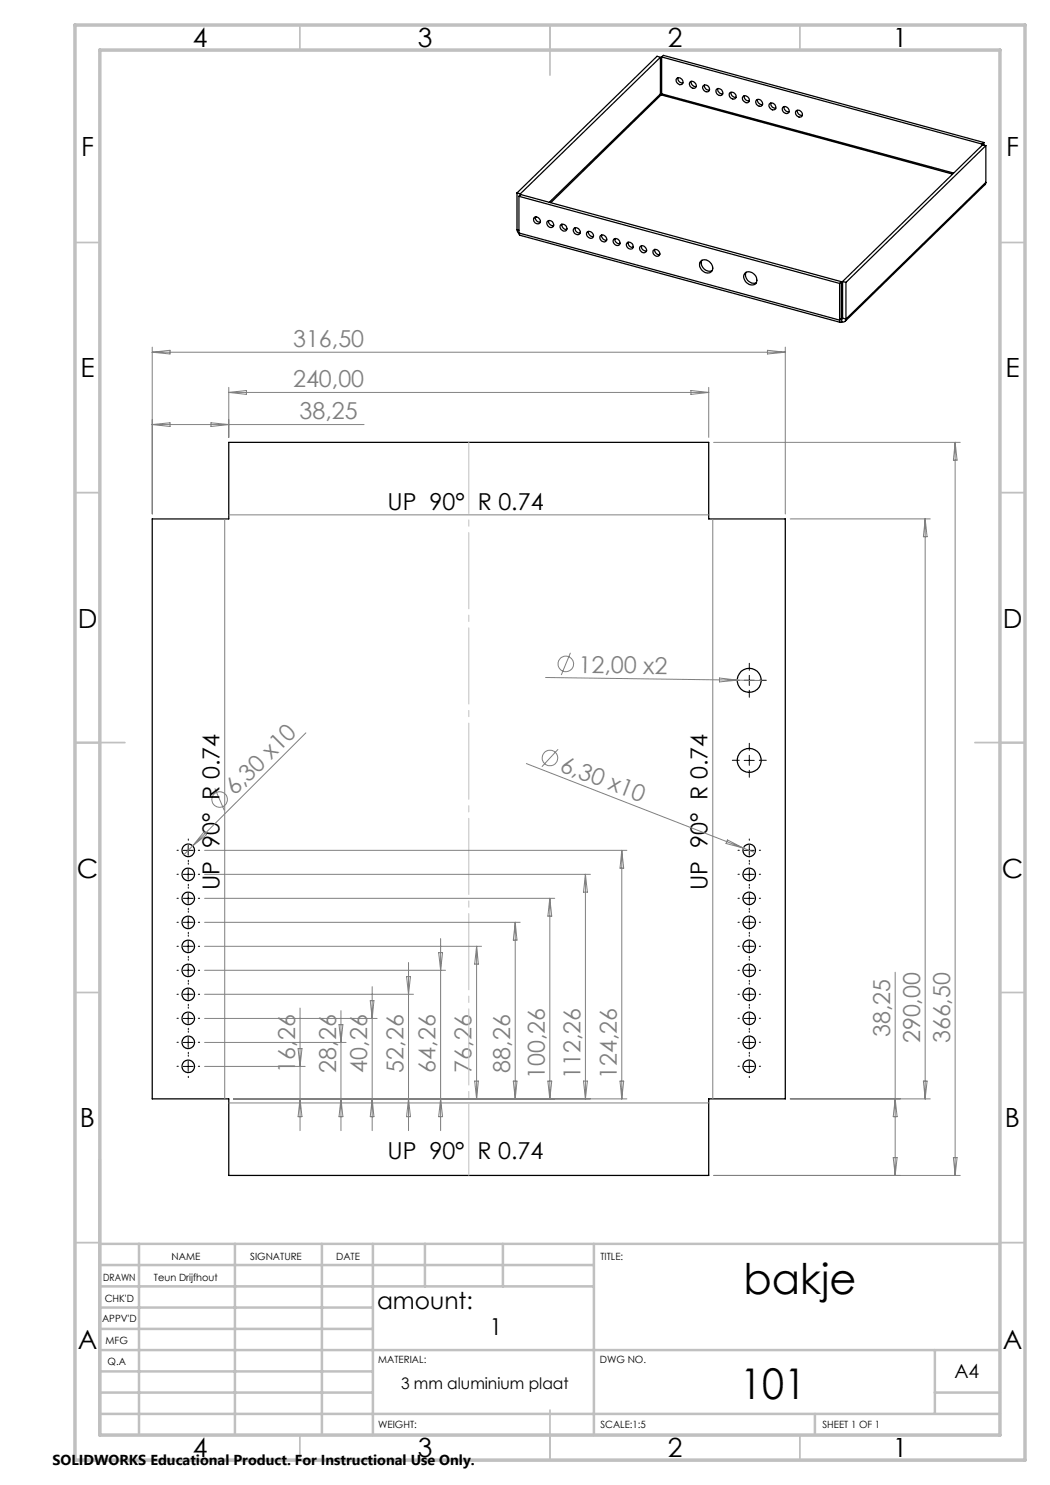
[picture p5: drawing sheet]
<svg xmlns="http://www.w3.org/2000/svg" width="210mm" height="297mm" viewBox="0 0 210 297" stroke-linecap="round" stroke-linejoin="round" font-family="sans-serif">
<g fill="none" stroke="#000" stroke-width=".25">
<path d="M132.1 18.8l.1 .2M132.1 11.5l-28 27.3M132.1 11.5v7.3M132.1 18.8l-22.2 21.7M132.1 11.5l-.7-.2-28 27.3M132.2 19l58.3 15.8M132.2 19l-22 21.5M132.3 18.8l-.1 .2M132.3 11.4l64.1 17.4M132.3 18.8l58.4 15.8M132.3 11.4v7.4M132.3 11.4l.4-.3 64.1 17.4"/>
<path d="M135.3 15.7a.76 .76 0 0 1 1.1 .1 .76 .76 0 0 1-.1 1.1 .86 .86 0 0 1-1-1.2zM135.6 15.6a.91 .91 0 0 0 1 1M138.1 16.3a.84 .84 0 0 1 .9 .3 .84 .84 0 0 1 .1 .9 .81 .81 0 0 1-1-.2 .81 .81 0 0 1 0-1zM138.3 16.3a.9 .9 0 0 0 .9 1M140.6 17.2a.76 .76 0 0 1 1.1 .1 .76 .76 0 0 1-.1 1 .86 .86 0 0 1-1-1.1zM140.9 17a.91 .91 0 0 0 1 1M143.4 17.8a.79 .79 0 0 1 1 .3 .79 .79 0 0 1-.1 1 .82 .82 0 0 1-.9-.4 .82 .82 0 0 1 0-.9zM143.5 17.7a.95 .95 0 0 0 1 1.1M145.9 18.6a.78 .78 0 0 1 1.1 .1 .78 .78 0 0 1-.1 1.1 .87 .87 0 0 1-1-1.2zM146.2 18.4a.91 .91 0 0 0 1 1.1M148.7 19.2a.8 .8 0 0 1 1 .3 .8 .8 0 0 1-.1 1 .84 .84 0 0 1-.9-.3 .84 .84 0 0 1 0-1zM148.8 19.2a.91 .91 0 0 0 1.1 1"/>
<path d="M151.5 19.9a.86 .86 0 0 0 1 1M103.4 38.6v7.3M103.4 38.6l.7 .2M103.8 39.3v7.3M103.8 39.3l64.1 17.4M103.8 39.3l.3-.4 64.2 17.4M104.1 38.8v.2M151.2 20.1a.76 .76 0 0 1 1.1 .1 .76 .76 0 0 1-.1 1 .86 .86 0 0 1-1-1.1zM153.9 20.8a.82 .82 0 0 1 1 .1 .82 .82 0 0 1 .1 1 .86 .86 0 0 1-.9-.2 .86 .86 0 0 1-.2-.9zM154.2 20.6a.91 .91 0 0 0 1 1M156.5 21.5a.76 .76 0 0 1 1.1 .1 .76 .76 0 0 1-.1 1.1 .86 .86 0 0 1-1-1.2zM156.8 21.3a.95 .95 0 0 0 1 1.1"/>
<path d="M159.2 22.2a.78 .78 0 0 1 1 .1 .78 .78 0 0 1 0 1.1 .87 .87 0 0 1-1-1.2zM159.5 22a.91 .91 0 0 0 1 1.1M196.4 28.8v.2M196.8 28.5l-.4 .3M196.8 28.5v.5M197.2 36.5l-.2 .4-28 27.4M197.2 29.1l-.7-.1-28 27.3M197.2 29.1l-28 27.4M197.2 29.1v7.4M197.2 36.5l-28 27.3M103.4 45.9l.4 .8M103.4 45.9l.4 .1"/>
<path d="M103.8 46.6l.2 .5 64.1 17.4M103.8 46.6l64.1 17.4M106.8 43.6a.78 .78 0 0 1 1 .1 .78 .78 0 0 1 0 1 .86 .86 0 0 1-.9-.2 .86 .86 0 0 1-.1-.9zM107 43.6l.3 .6 .4 .2h.4M107.1 43.4l-.1 .2M107.2 43.4l-.2 .2M109.5 44.2a.76 .76 0 0 1 1.1 .3 .76 .76 0 0 1-.3 1 .85 .85 0 0 1-.8-.4 .85 .85 0 0 1 0-.9zM109.7 44.1a.92 .92 0 0 0 1 1.1M112.1 45a.78 .78 0 0 1 1 .1 .78 .78 0 0 1 0 1.1 .89 .89 0 0 1-1-1.2zM112.4 44.8a.92 .92 0 0 0 1 1.1M114.8 45.6a.79 .79 0 0 1 1 .3 .79 .79 0 0 1 0 1 .82 .82 0 0 1-.9-.3 .82 .82 0 0 1-.1-1zM115 45.6a.92 .92 0 0 0 1 1"/>
<path d="M117.5 46.4a.81 .81 0 0 1 1 .2 .81 .81 0 0 1-.1 1 .85 .85 0 0 1-.9-.3 .85 .85 0 0 1 0-.9zM117.7 46.3a.92 .92 0 0 0 1 1M120.2 47.1a.78 .78 0 0 1 .9 .2 .78 .78 0 0 1 0 1 .81 .81 0 0 1-.9-.3 .81 .81 0 0 1 0-.9zM120.3 47a.92 .92 0 0 0 1 1M122.8 47.8a.76 .76 0 0 1 1 .3 .76 .76 0 0 1-.2 1 .85 .85 0 0 1-.8-.4 .85 .85 0 0 1 0-.9zM123 47.7a.92 .92 0 0 0 1 1.1M125.4 48.5a.79 .79 0 0 1 1 .3 .79 .79 0 0 1 0 1 .82 .82 0 0 1-.9-.3 .82 .82 0 0 1-.1-1zM125.6 48.4a.89 .89 0 0 0 1 1.1M128.1 49.2a.84 .84 0 0 1 .9 .2 .84 .84 0 0 1 .2 1 .8 .8 0 0 1-1-.1 .8 .8 0 0 1-.1-1.1zM128.3 49.2a.88 .88 0 0 0 1 1M130.6 50.1a.78 .78 0 0 1 1.1 .1 .78 .78 0 0 1 0 1 .89 .89 0 0 1-1.1-1.1zM131 49.9a.88 .88 0 0 0 .9 1"/>
<path d="M140.3 52.1a1.57 1.57 0 0 1 1.8 .4 1.57 1.57 0 0 1 .2 1.8 1.56 1.56 0 0 1-1.9-.2 1.56 1.56 0 0 1-.3-1.8zM140.4 52.1a1.64 1.64 0 0 0 2 2M149.1 54.5a1.59 1.59 0 0 1 1.8 .4 1.59 1.59 0 0 1 .2 1.9 1.58 1.58 0 0 1-1.8-.3 1.58 1.58 0 0 1-.4-1.8zM149.2 54.5a1.62 1.62 0 0 0 .4 1.6 1.62 1.62 0 0 0 1.7 .4M167.9 56.7v7.3M168.3 56.3l-.4 .4M168.3 56.3v7.4M168.5 56.3l.7 .2M168.5 56.3v7.3M169.2 56.5v7.3M167.9 64a.28 .28 0 0 0 .1 .4 .28 .28 0 0 0 .3 0M168.3 63.7h.1"/>
<path d="M168.3 63.7l-.4 .3M168.3 63.7v.7M168.5 63.6l-.2 .1M168.5 63.6l.7 .2M169.2 63.8a.61 .61 0 0 1-.9 .6M45.8 88.5h95.9v15.3h15.4v116h-15.4v15.3h-95.9v-15.3h-15.4v-116h15.4z"/>
<circle cx="149.9" cy="136.1" r="2.39"/>
<circle cx="149.8" cy="152.1" r="2.4"/>
<circle cx="37.7" cy="179.7" r="1.26"/>
<circle cx="37.7" cy="174.9" r="1.26"/>
<circle cx="37.7" cy="170.1" r="1.26"/>
<circle cx="149.8" cy="174.9" r="1.26"/>
<circle cx="149.8" cy="170.1" r="1.26"/>
<circle cx="149.8" cy="179.7" r="1.26"/>
<circle cx="37.7" cy="184.5" r="1.26"/>
<circle cx="37.7" cy="189.3" r="1.26"/>
<circle cx="37.7" cy="194.1" r="1.26"/>
<circle cx="37.7" cy="198.9" r="1.26"/>
<circle cx="149.8" cy="198.9" r="1.26"/>
<circle cx="149.8" cy="184.5" r="1.26"/>
<circle cx="149.8" cy="189.3" r="1.26"/>
<circle cx="149.8" cy="194.1" r="1.26"/>
<circle cx="37.7" cy="203.7" r="1.26"/>
<circle cx="37.7" cy="213.3" r="1.26"/>
<circle cx="37.7" cy="208.5" r="1.26"/>
<circle cx="149.8" cy="203.7" r="1.26"/>
<circle cx="149.8" cy="208.5" r="1.26"/>
<circle cx="149.8" cy="213.3" r="1.26"/>
</g>
<g fill="none" stroke="#808080" stroke-width=".2">
<path d="M30.4 69.4v33.4M30.4 70.4h126.7M30.4 70.4l3.6-.3v.7zM45.8 77.5v10M45.8 78.5h95.9M45.8 78.5l3.5-.4v.8zM138.2 78.1l3.5 .4-3.5 .4zM141.7 77.5v10M153.5 70.1l3.6 .3-3.6 .4zM157.1 69.4v33.4M30.4 84.9l3.6-.3v.7zM30.4 84.9h42.4"/>
<path d="M42.2 84.6l3.6 .3-3.6 .4zM142.7 88.5h49.4M191 88.5v146.6M191 88.5l.4 3.5h-.7zM44.9 103.8v116M45.8 103h95.9M142.6 103.8v116M158 103.8h28.1M185 103.8v116M185 103.8l.4 3.5h-.7zM109.1 135.5l38.4 .5M114.1 130.6l-1.8 4.4"/>
<path d="M143.9 135.6l3.6 .4-3.6 .4zM147.5 136l4.8 .1M43 157.7l1.9 4.4M61.2 146.6l-24.4 24.4M105.3 152.7l43.4 16.9M111.6 149.9l-3.2 3.4M40.8 166.4l.5 .5-2.8 2.3zM40.9 179.7h70M40.9 174.9h77.2M40.9 170.1h84.5M110 179.7v40.1M110 179.7l.3 3.5h-.7z"/>
<path d="M117.1 174.9v44.9M117.1 174.9l.4 3.5h-.8zM124.4 170.1v49.7M124.4 170.1l.3 3.5h-.7zM145.5 168l3.2 1.6-3.5-.9zM148.7 169.6l2.3 .9M40.9 198.9h41.8M40.9 194.1h48.2M40.9 189.3h55.4M40.9 184.5h63.1M74.4 197.3v28.8M81.3 195.3h.8l-.4 3.6z"/>
<path d="M81.7 192.5v33.6M87.7 190.5h.8l-.4 3.6zM88.1 187.7v38.4M95.3 189.3v30.5M95.3 189.3l.4 3.5h-.8zM103 184.5v35.3M103 184.5l.4 3.5h-.7zM179 194.4v40.7M40.9 213.3h20.1M40.9 208.5h28.3M40.9 203.7h34.5M46.7 219.8h78.7"/>
<path d="M59.6 209.7h.8l-.4 3.6zM60 219.8l.4 3.5h-.8zM60 201.6v24.5M67.8 204.9h.8l-.4 3.6zM68.2 219.8l.4 3.5h-.8zM68.2 202.1v24M74 200.1h.8l-.4 3.6zM74.4 219.8l.4 3.5h-.8zM81.7 219.8l.4 3.5h-.8zM88.1 219.8l.4 3.5h-.8zM94.9 216.2h.8l-.4 3.6zM102.7 216.2h.7l-.4 3.6z"/>
<path d="M109.6 216.2h.7l-.3 3.6zM116.7 216.2h.8l-.4 3.6zM124 216.2h.7l-.3 3.6zM158 219.8h28.1M179 219.8l.4 3.5h-.8zM184.7 216.2h.7l-.4 3.6zM45.8 220.6h95.9M142.7 235.1h49.4M178.6 231.5h.8l-.4 3.6zM190.7 231.5h.7l-.4 3.6z"/>
<circle cx="113.2" cy="132.8" r="1.56"/>
<circle cx="43.9" cy="159.9" r="1.55"/>
<circle cx="110" cy="151.6" r="1.55"/>
</g>
<g fill="none" stroke="#000" stroke-width=".2" stroke-dasharray="15.2 1.3 1.3 1.3">
<path d="M147.9 136.1h-1.4M149.9 134.1v-1.4M149.9 138.1v1.4M151.9 136.1h1.4M147.9 152.1h-1.4M149.9 150.1v-1.4M149.9 154.1v1.4M151.9 152.1h1.4M35.7 170.1h-.3M35.7 174.9h-.3M35.7 179.7h-.3M37.7 168.1v-.3"/>
<path d="M37.7 172.1v.2M37.7 172.9v-.3M37.7 176.9v.2M37.7 177.7v-.3M39.7 170.1h.2M39.7 174.9h.2M39.7 179.7h.2M147.9 170.1h-.3M147.9 174.9h-.3M147.9 179.7h-.3M149.9 168.1v-.3M149.9 172.1v.2"/>
<path d="M149.9 172.9v-.3M149.9 176.9v.2M149.9 177.7v-.3M151.9 170.1h.2M151.9 174.9h.2M151.9 179.7h.2M35.7 184.5h-.3M35.7 189.3h-.3M35.7 194.1h-.3M35.7 198.9h-.3M37.7 181.7v.2M37.7 182.5v-.3"/>
<path d="M37.7 186.5v.2M37.7 187.3v-.3M37.7 191.3v.2M37.7 192.1v-.3M37.7 196.1v.2M37.7 196.9v-.3M39.7 184.5h.2M39.7 189.3h.2M39.7 194.1h.2M39.7 198.9h.2M147.9 184.5h-.3M147.9 189.3h-.3"/>
<path d="M147.9 194.1h-.3M147.9 198.9h-.3M149.9 181.7v.2M149.9 182.5v-.3M149.9 186.5v.2M149.9 187.3v-.3M149.9 191.3v.2M149.9 192.1v-.3M149.9 196.1v.2M149.9 196.9v-.3M151.9 184.5h.2M151.9 189.3h.2"/>
<path d="M151.9 194.1h.2M151.9 198.9h.2M35.7 203.7h-.3M35.7 208.5h-.3M35.7 213.3h-.3M37.7 200.9v.2M37.7 201.7v-.3M37.7 205.7v.2M37.7 206.5v-.3M37.7 210.5v.2M37.7 211.3v-.3M37.7 215.3v.2"/>
<path d="M39.7 203.7h.2M39.7 208.5h.2M39.7 213.3h.2M147.9 203.7h-.3M147.9 208.5h-.3M147.9 213.3h-.3M149.9 200.9v.2M149.9 201.7v-.3M149.9 205.7v.2M149.9 206.5v-.3M149.9 210.5v.2M149.9 211.3v-.3"/>
<path d="M149.9 215.3v.2M151.9 203.7h.2M151.9 208.5h.2M151.9 213.3h.2"/>
</g>
<g fill="none" stroke="#000" stroke-width=".2">
<path d="M148.8 136.1h2M149.9 135.1v2M148.8 152.1h2M149.9 151.1v2M36.7 170.1h1.9M36.7 174.9h1.9M36.7 179.7h1.9M37.6 169.1v2M37.6 173.9v2M37.6 178.7v2M148.8 170.1h2M148.8 174.9h2"/>
<path d="M148.8 179.7h2M149.9 169.1v2M149.9 173.9v2M149.9 178.7v2M36.7 184.5h1.9M36.7 189.3h1.9M36.7 194.1h1.9M36.7 198.9h1.9M37.6 183.5v2M37.6 188.3v2M37.6 193.1v2M37.6 197.9v2"/>
<path d="M148.8 184.5h2M148.8 189.3h2M148.8 194.1h2M148.8 198.9h2M149.9 183.5v2M149.9 188.3v2M149.9 193.1v2M149.9 197.9v2M36.7 203.7h1.9M36.7 208.5h1.9M36.7 213.3h1.9M37.6 202.7v2"/>
<path d="M37.6 207.5v2M37.6 212.3v2M148.8 203.7h2M148.8 208.5h2M148.8 213.3h2M149.9 202.7v2M149.9 207.5v2M149.9 212.3v2"/>
</g>
<path d="M93.8 88.5v146.6" fill="none" stroke="#c0c0c0" stroke-width=".2" stroke-dasharray="15.2 1.3 1.3 1.3" stroke-dashoffset="1"/>
<g fill="none" stroke="#c0c0c0" stroke-width=".35">
<path d="M60 5v5M110 5v10M160 5v5M15 48.5h5M200 48.5h5M15 98.5h5M200 98.5h5M15 148.5h10M195 148.5h10M15 198.5h5M200 198.5h5M15 248.5h5"/>
<path d="M200 248.5h5M60 287v5M110 282v10M160 287v5"/>
</g>
<g fill="none" stroke="#c0c0c0" stroke-width=".5">
<path d="M20 231.8v55.2M20 248.8h180M20 257.3h98.8M20 253h98.8M27.8 248.8v38.2M47 248.8v38.2M64.4 248.8v38.2M74.6 248.8v38.2M85 248.8v8.5M100.6 248.8v8.5M118.8 248.8v38.2M20 265.8h54.6"/>
<path d="M20 261.5h54.6M20 278.5h54.6M20 274.3h54.6M20 270h180M187 278.5h13M187 270v12.8M20 282.8h180M163 282.8v4.2"/>
</g>
<path d="M15 5h190v287h-190zM20 10h180v277h-180z" fill="none" stroke="#c0c0c0" stroke-width=".7"/>
<g font-size="8.5">
<text x="148.7" y="258.8">bakje</text>
<text x="148" y="279.7">101</text>
</g>
<g font-size="5.3">
<text x="38.5" y="9.5">4</text>
<text x="83.5" y="9.5">3</text>
<text x="133.6" y="9.5">2</text>
<text x="178.6" y="9.5">1</text>
<text x="16.2" y="31.2">F</text>
<text x="201.2" y="31.2">F</text>
<text x="16.1" y="75.5">E</text>
<text x="201.1" y="75.5">E</text>
<text x="15.5" y="125.5">D</text>
<text x="200.5" y="125.5">D</text>
<text x="15.4" y="175.5">C</text>
<text x="200.4" y="175.5">C</text>
<text x="16" y="225.5">B</text>
<text x="201" y="225.5">B</text>
<text x="15.5" y="269.7">A</text>
<text x="200.5" y="269.7">A</text>
<text x="38.5" y="291.5">4</text>
<text x="83.5" y="291.5">3</text>
<text x="133.6" y="291.5">2</text>
<text x="178.6" y="291.5">1</text>
</g>
<g font-size="4.7" fill="#808080">
<text x="58.6" y="69.4">316,50</text>
<text x="58.6" y="77.4">240,00</text>
<text x="59.9" y="83.9">38,25</text>
<text x="115.7" y="134.5" transform="rotate(1 115.7 134.5)">12,00 x2</text>
<text x="111.8" y="154.1" transform="rotate(21 111.8 154.1)">6,30 x10</text>
<text x="47" y="159.3" transform="rotate(-45 47 159.3)">6,30 x10</text>
<text x="178" y="207.4" transform="rotate(-90 178 207.4)">38,25</text>
<text x="184" y="208.7" transform="rotate(-90 184 208.7)">290,00</text>
<text x="190" y="208.7" transform="rotate(-90 190 208.7)">366,50</text>
<text x="59" y="214.5" transform="rotate(-90 59 214.5)">16,26</text>
<text x="67.2" y="214.5" transform="rotate(-90 67.2 214.5)">28,26</text>
<text x="73.4" y="214.5" transform="rotate(-90 73.4 214.5)">40,26</text>
<text x="80.7" y="214.5" transform="rotate(-90 80.7 214.5)">52,26</text>
<text x="87.1" y="214.5" transform="rotate(-90 87.1 214.5)">64,26</text>
<text x="94.3" y="214.5" transform="rotate(-90 94.3 214.5)">76,26</text>
<text x="102" y="214.5" transform="rotate(-90 102 214.5)">88,26</text>
<text x="109" y="215.8" transform="rotate(-90 109 215.8)">100,26</text>
<text x="116.1" y="215.8" transform="rotate(-90 116.1 215.8)">112,26</text>
<text x="123.4" y="215.8" transform="rotate(-90 123.4 215.8)">124,26</text>
</g>
<g font-size="4.7">
<text x="77.5" y="102">UP 90° R 0.74</text>
<text x="43.9" y="178" transform="rotate(-90 43.9 178)">UP 90° R 0.74</text>
<text x="141.5" y="178" transform="rotate(-90 141.5 178)">UP 90° R 0.74</text>
<text x="77.5" y="231.8">UP 90° R 0.74</text>
<text x="75.4" y="261.8">amount:</text>
<text x="97.9" y="266.9">1</text>
</g>
<text font-size="3.9" x="190.9" y="275.5">A4</text>
<text font-size="3.2" x="80.2" y="277.9">3 mm aluminium plaat</text>
<text font-size="2.9" x="10.5" y="292.9">SOLIDWORKS Educational Product. For Instructional Use Only.</text>
<g font-size="2">
<text x="34.3" y="252">NAME</text>
<text x="50" y="251.9">SIGNATURE</text>
<text x="67.2" y="251.9">DATE</text>
<text x="120.1" y="251.9">TITLE:</text>
<text x="20.6" y="256.1">DRAWN</text>
<text x="30.8" y="256.1">Teun Drijfhout</text>
<text x="20.9" y="260.3">CHK'D</text>
<text x="20.4" y="264.4">APPV'D</text>
<text x="21.1" y="268.8">MFG</text>
<text x="21.5" y="273">Q.A</text>
<text x="75.6" y="272.5">MATERIAL:</text>
<text x="120" y="272.5">DWG NO.</text>
<text x="75.6" y="285.5">WEIGHT:</text>
<text x="120.1" y="285.6">SCALE:1:5</text>
<text x="164.5" y="285.6">SHEET 1 OF 1</text>
</g>
</svg>
